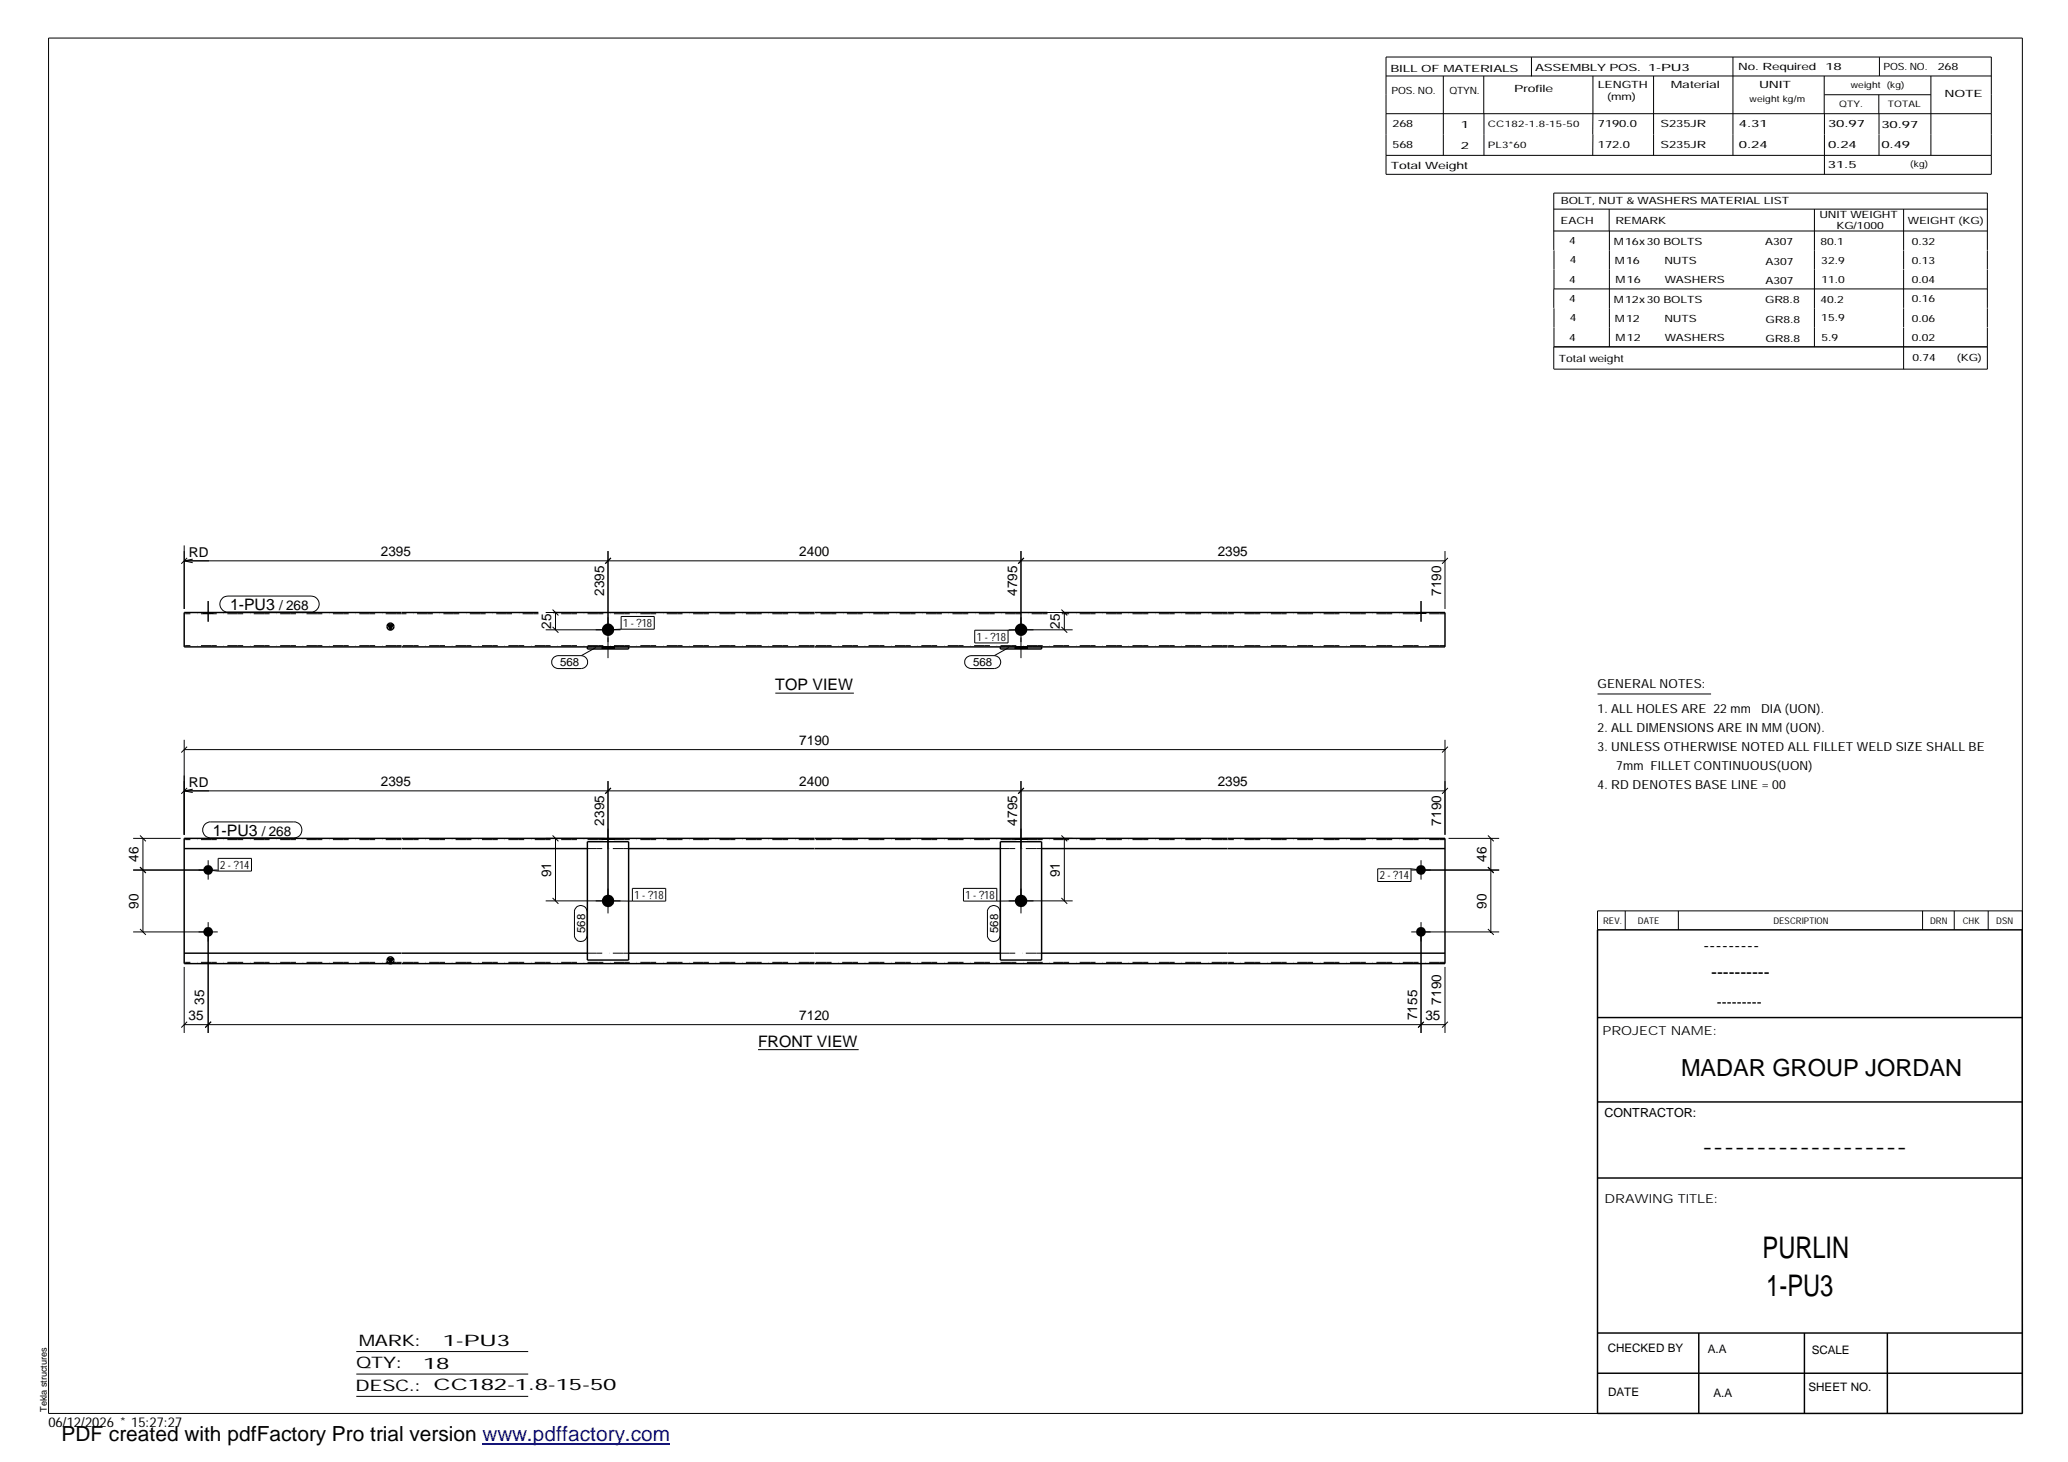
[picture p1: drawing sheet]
<svg xmlns="http://www.w3.org/2000/svg" width="420mm" height="297mm" viewBox="0 0 420 297" stroke-linecap="round" stroke-linejoin="round" font-family="sans-serif">
<g fill="none" stroke="#000" stroke-width=".2">
<path d="M9.9 7.7h401v279.5h-401zM281.6 11.6h123v23.8h-123zM281.6 15.4h123M293.2 15.4v16.2M301.5 15.4v7.7M311.1 11.6v3.9M323.6 15.4v16.2M336 15.4v16.2M352.1 11.6v20M370.6 15.4v7.7M370.7 19.2h21.6M381.7 19.2v3.9"/>
<path d="M381.8 11.6v3.8M392.3 15.4v16.2M281.6 23.1h123M281.6 31.6h123M301.5 23.1v8.5M370.7 23.1v12.3M381.8 23.1v8.5M315.7 46.9h88.1M315.7 50.8v-11.6h88.1v11.6M315.7 42.5h88.1M315.7 58.7v3.9M315.7 58.7h88.1"/>
<path d="M315.7 50.9v7.8M326.9 42.5v4.4M327 46.9v23.6M368.6 42.5v28M386.8 42.5v8.3M386.8 50.9v3.8M386.8 54.8v7.8M403.8 50.9v3.8M403.8 54.8v7.8M315.7 62.6v7.9M386.8 62.6v3.9M386.8 66.6v8.4"/>
<path d="M403.8 62.6v3.9M403.8 66.6v8.4h-88.1M403.8 70.5h-88.1v4.5M37.4 110.8v12.9M37.4 113.9h256.2M37.4 113.9l1.8 .4M38 113.4l-1.2 1.1M39.2 113.6l-1.8 .3M123.1 114.5l1-1.1-1.2 1.1M123.5 112v21.7M207 114.5l1-1.1-1.2 1.1M207.4 112v21.7"/>
<path d="M293.6 112v11.7M294.2 113.4l-1.2 1.1M41.3 124.4v.3M42.3 122.1v4.2M43.3 124.4v.3M45.2 121.6l.5-.4 .6-.1h16.9a1.63 1.63 0 0 1 1.7 1.6 1.63 1.63 0 0 1-1.7 1.7h-16.9a1.62 1.62 0 0 1-1.5-1 1.62 1.62 0 0 1 .4-1.8zM110.9 128h15.2M110.9 124.4h12M112.3 127.4l1.2 1.2M112.3 123.9l1.2 1.1M112.5 133.6l.9-.4h4.7a1.31 1.31 0 0 1 1.3 1.3 1.31 1.31 0 0 1-1.3 1.3h-4.7a1.31 1.31 0 0 1-1.2-.8 1.31 1.31 0 0 1 .3-1.4zM112.9 124.4v3.6"/>
<path d="M121.1 131.6l-3 1.6M122.3 131.4v.5M124.8 131.4v.5M126.2 125.3h6.7v2.5h-6.7zM126.2 127.8l-2.7 .2M196.4 133.6l.9-.4h4.7a1.31 1.31 0 0 1 1.3 1.3 1.31 1.31 0 0 1-1.3 1.3h-4.7a1.31 1.31 0 0 1-1.2-.8 1.31 1.31 0 0 1 .3-1.4zM198 128h6.8v2.6h-6.8zM204.9 128h13M205 131.6l-3 1.6M206.2 131.4v.5M207.4 128h-2.6M208.2 124.4h9.7"/>
<path d="M208.7 131.4v.5M215.6 127.4l1.2 1.2M215.6 123.9l1.2 1.1M216.2 124.4v3.6M287.7 124.4v.3M288.7 122.1v4.2M289.7 124.4v.3M37.4 152.3h256.2M37.4 150.3v19.3M38 151.7l-1.2 1.2M123.5 158.7v26.9M157.5 140.8h16"/>
<path d="M207.4 158.7v26.9M293.6 150.3v19.3M294.2 151.7l-1.2 1.2M324.6 141h23M27.1 176.8h17.1M27.1 170.3h9.6M28.4 176.2l1.2 1.2M28.4 169.7l1.2 1.2M29 170.3v19M37.4 160.7h256.2M37.4 160.7l1.8 .3M38 160.1l-1.2 1.2"/>
<path d="M39.2 160.3l-1.8 .4M41.7 167.5l.8-.5h17.2a1.63 1.63 0 0 1 1.6 1.6 1.63 1.63 0 0 1-1.6 1.7h-16.9a1.63 1.63 0 0 1-1.5-1.1 1.63 1.63 0 0 1 .4-1.7zM42.3 174.8v3.9M42.3 176.8l2 .2M44.3 174.4h6.8v2.6h-6.8zM110.9 170.3h12M112.3 169.7l1.2 1.2M112.9 170.3v12.7M122.3 170.3v.3M123.1 161.2l1-1.1-1.2 1.2M124.8 170.3v.3M206.2 170.3v.3"/>
<path d="M207 161.2l1-1.1-1.2 1.2M208.2 170.3h9.7M208.7 170.3v.3M215.6 169.7l1.2 1.2M216.2 170.3v12.7M279.9 176.5h6.8v2.6h-6.8zM286.7 176.5l2 .3M286.7 176.8h17.9M288.7 174.8v3.9M294.2 160.1l-1.2 1.2M294.3 170.3h10.3M302.3 176.2l1.2 1.2"/>
<path d="M302.3 169.7l1.2 1.2M302.9 170.3v19M27.1 189.3h17.1M28.4 188.8l1.2 1.1M37.4 196.5v13.4M42.3 187.4v22.5M110.9 183h15.2M112.3 182.4l1.2 1.2M117.3 184.2a1.34 1.34 0 0 1 2 1.1v4.7a1.29 1.29 0 0 1-1.3 1.3 1.29 1.29 0 0 1-1.3-1.3v-5zM123.5 183l5 .1M128.5 180.5h6.8v2.6h-6.8zM195.7 180.5h6.8v2.6h-6.8z"/>
<path d="M201.2 184.2a1.34 1.34 0 0 1 2 1.1v4.7a1.29 1.29 0 0 1-1.3 1.3 1.29 1.29 0 0 1-1.3-1.3v-5zM204.9 183h13M207.4 183l-4.9 .1M215.6 182.4l1.2 1.2M286.7 189.3h17.9M288.7 187.4v22.5M293.6 196.5v13.4M302.3 188.8l1.2 1.1M330.2 185.1v3.8M341 185.1v3.8M390.6 185.1v3.8M397 185.1v3.8"/>
<path d="M403.9 185.1v3.8M410.9 185.1h-86.3v3.8M37.4 208.2h256.2M38 207.6l-1.2 1.2M42.9 207.6l-1.2 1.2M154 213.3h20.5M289.3 207.6l-1.2 1.2M294.2 207.6l-1.2 1.2M72.4 274.6h34.9M72.4 279.2h34.9M72.4 283.7h34.9"/>
</g>
<path d="M122.3 170.5h2.5M206.2 170.5h2.5" fill="none" stroke="#000" stroke-width=".25"/>
<g fill="#000">
<path d="M78.8 126.9h1.1l-.6 1.1zM78.8 194.8h1.1l-.6 1z"/>
<path d="M41.3 124.4h2v.3h-2z" fill-rule="evenodd"/>
<path d="M41.3 124.4h2v.3h-2z" fill-rule="evenodd"/>
<path d="M287.7 124.4h2v.3h-2z" fill-rule="evenodd"/>
<path d="M287.7 124.4h2v.3h-2z" fill-rule="evenodd"/>
<circle cx="123.5" cy="128" r="1.25"/>
<circle cx="207.4" cy="128" r="1.25"/>
<circle cx="42.3" cy="176.7" r=".97"/>
<circle cx="288.7" cy="176.7" r=".99"/>
<circle cx="42.3" cy="189.3" r=".98"/>
<circle cx="123.6" cy="183" r="1.26"/>
<circle cx="207.5" cy="183" r="1.26"/>
<circle cx="288.7" cy="189.3" r=".99"/>
</g>
<g fill="none" stroke="#000" stroke-width=".3">
<path d="M78.8 126.9h1.1l-.6 1.1zM109.4 124.4h-72v7h256.2v-7h-77.9M112.4 124.4h100.4M119.3 131.4v.5h8.4v-.5M203.2 131.4v.5h8.4v-.5M37.4 170.3h256.2v25.5h-256.2zM37.4 172.4h81.9M119.3 171h8.4v24.1h-8.4zM127.7 172.4h75.5M203.2 171h8.4v24.1h-8.4zM211.6 172.4h82M37.4 193.7h81.9"/>
<path d="M78.8 194.8h1.1l-.6 1zM127.7 193.7h75.5M211.6 193.7h82M324.6 188.9h86.2l.1 98.3h-86.3zM324.6 206.7h86.3M324.6 239.3h86.3M324.6 223.9h86.3M324.6 270.8h86.3M324.6 279h86.3M345.1 270.8v16.4M366.6 270.8v16.4M383.5 270.8v16.4"/>
<circle cx="79.3" cy="127.3" r=".7"/>
<circle cx="79.3" cy="195.1" r=".7"/>
</g>
<g fill="none" stroke="#000" stroke-width=".2" stroke-dasharray="1.1 0 2.1 .7 0 1.4" stroke-linecap="butt">
<path d="M81.6 131.2h-44.2M81.6 124.7h-44.2M109.4 124.7h-27.8M119.3 131.4h8.4M165.5 131.2h-83.9M165.5 124.7h-53.1M203.2 131.4h8.4M212.8 124.7h-47.3M249.4 131.2h-83.9M249.4 124.7h-33.7M293.6 131.2h-44.2M293.6 124.7h-44.2"/>
<path d="M81.6 170.6h-44.2M127.7 172.4h-8.4M165.5 170.6h-83.9M211.6 172.4h-8.4M249.4 170.6h-83.9M293.6 170.6h-44.2M81.6 195.5h-44.2M127.7 193.7h-8.4M165.5 195.5h-83.9M211.6 193.7h-8.4M249.4 195.5h-83.9M293.6 195.5h-44.2"/>
</g>
<path d="M122.3 131.6h2.5M206.2 131.6h2.5" fill="none" stroke="#000" stroke-width=".42"/>
<path d="M98 293.3h38.2" fill="none" stroke="#00f" stroke-width=".3"/>
<g font-size="6.1">
<text x="358.1" y="255.5">PURLIN</text>
<text x="358.9" y="263.3">1-PU3</text>
</g>
<text font-size="4.8" x="341.5" y="218.6">MADAR GROUP JORDAN</text>
<text font-size="4.2" x="12.5" y="292.7">PDF created with pdfFactory Pro trial version www.pdffactory.com</text>
<g font-size="3.6">
<text x="346.1" y="193.2">---------</text>
<text x="347.7" y="198.6">----------</text>
<text x="345.8" y="234.2">-------------------</text>
</g>
<g font-size="3.2">
<text x="46.7" y="123.9">1-PU3</text>
<text x="157.5" y="140.3">TOP VIEW</text>
<text x="43.2" y="169.8">1-PU3</text>
<text x="154" y="212.8">FRONT VIEW</text>
<text x="72.9" y="273.5">MARK:</text>
<text x="90" y="273.5">1-PU3</text>
<text x="72.4" y="278">QTY:</text>
<text x="86" y="278.1">18</text>
<text x="72.2" y="282.6">DESC.:</text>
<text x="88.1" y="282.4">CC182-1.8-15-50</text>
</g>
<text font-size="3" x="348.8" y="204.5">---------</text>
<g font-size="2.8">
<text x="38.4" y="113.1">RD</text>
<text x="77.4" y="113">2395</text>
<text x="162.4" y="113">2400</text>
<text x="247.4" y="113">2395</text>
<text x="56.7" y="123.9">/ 268</text>
<text x="122.8" y="121.1" transform="rotate(-90 122.8 121.1)">2395</text>
<text x="206.7" y="121.1" transform="rotate(-90 206.7 121.1)">4795</text>
<text x="292.8" y="121.1" transform="rotate(-90 292.8 121.1)">7190</text>
<text x="112" y="127.7" transform="rotate(-90 112 127.7)">25</text>
<text x="215.3" y="127.7" transform="rotate(-90 215.3 127.7)">25</text>
<text x="162.4" y="151.4">7190</text>
<text x="38.4" y="159.8">RD</text>
<text x="77.4" y="159.8">2395</text>
<text x="162.4" y="159.8">2400</text>
<text x="247.4" y="159.8">2395</text>
<text x="122.8" y="167.8" transform="rotate(-90 122.8 167.8)">2395</text>
<text x="206.7" y="167.8" transform="rotate(-90 206.7 167.8)">4795</text>
<text x="292.8" y="167.8" transform="rotate(-90 292.8 167.8)">7190</text>
<text x="53.2" y="169.8">/ 268</text>
<text x="28.1" y="175.1" transform="rotate(-90 28.1 175.1)">46</text>
<text x="112" y="178.3" transform="rotate(-90 112 178.3)">91</text>
<text x="215.3" y="178.3" transform="rotate(-90 215.3 178.3)">91</text>
<text x="302" y="175.1" transform="rotate(-90 302 175.1)">46</text>
<text x="28.1" y="184.6" transform="rotate(-90 28.1 184.6)">90</text>
<text x="302" y="184.6" transform="rotate(-90 302 184.6)">90</text>
<text x="38.3" y="207.2">35</text>
<text x="41.5" y="204.2" transform="rotate(-90 41.5 204.2)">35</text>
<text x="162.4" y="207.2">7120</text>
<text x="287.9" y="207.3" transform="rotate(-90 287.9 207.3)">7155</text>
<text x="289.6" y="207.2">35</text>
<text x="292.8" y="204.2" transform="rotate(-90 292.8 204.2)">7190</text>
<text x="9.8" y="290">06/12/2026 * 15:27:27</text>
</g>
<g font-size="2.5">
<text x="324.6" y="139.9">GENERAL NOTES:</text>
<text x="324.6" y="148.7">2. ALL DIMENSIONS ARE IN MM (UON).</text>
<text x="324.6" y="144.9">1. ALL HOLES ARE 22 mm</text>
<text x="357.8" y="144.9">DIA (UON).</text>
<text x="324.6" y="152.5">3. UNLESS OTHERWISE NOTED ALL FILLET WELD SIZE SHALL BE</text>
<text x="324.6" y="160.2">4. RD DENOTES BASE LINE = 00</text>
<text x="328.4" y="156.4">7mm FILLET CONTINUOUS(UON)</text>
<text x="325.6" y="210.3">PROJECT NAME:</text>
<text x="326" y="226.9">CONTRACTOR:</text>
<text x="326" y="244.4">DRAWING TITLE:</text>
</g>
<g font-size="2.4">
<text x="326.7" y="274.7">CHECKED BY</text>
<text x="347" y="275">A.A</text>
<text x="368.1" y="275.1">SCALE</text>
<text x="326.7" y="283.6">DATE</text>
<text x="348.1" y="283.9">A.A</text>
<text x="367.5" y="282.6">SHEET NO.</text>
</g>
<g font-size="2.3">
<text x="126.6" y="127.4">1 - ?18</text>
<text x="198.5" y="130.2">1 - ?18</text>
<text x="113.8" y="135.4">568</text>
<text x="197.7" y="135.4">568</text>
<text x="44.7" y="176.6">2 - ?14</text>
<text x="280.3" y="178.7">2 - ?14</text>
<text x="128.9" y="182.7">1 - ?18</text>
<text x="196.2" y="182.7">1 - ?18</text>
<text x="118.9" y="189.6" transform="rotate(-90 118.9 189.6)">568</text>
<text x="202.8" y="189.6" transform="rotate(-90 202.8 189.6)">568</text>
</g>
<g font-size="2">
<text x="282.5" y="14.6">BILL OF MATERIALS</text>
<text x="311.9" y="14.4">ASSEMBLY POS.</text>
<text x="324.6" y="17.9">LENGTH</text>
<text x="334.9" y="14.4">1-PU3</text>
<text x="339.5" y="17.9">Material</text>
<text x="353.1" y="14.2">No. Required</text>
<text x="357.4" y="17.9">UNIT</text>
<text x="370.9" y="14.2">18</text>
<text x="382.7" y="14.2">POS. NO.</text>
<text x="393.7" y="14.3">268</text>
<text x="282.7" y="19.1">POS. NO.</text>
<text x="294.5" y="19">QTYN.</text>
<text x="307.6" y="18.7">Profile</text>
<text x="326.5" y="20.4">(mm)</text>
<text x="395.1" y="19.6">NOTE</text>
<text x="282.9" y="25.8">268</text>
<text x="296.8" y="26">1</text>
<text x="324.7" y="25.9">7190.0</text>
<text x="337.4" y="25.9">S235JR</text>
<text x="353.3" y="25.9">4.31</text>
<text x="371.4" y="25.9">30.97</text>
<text x="382.3" y="25.9">30.97</text>
<text x="282.6" y="34.4">Total Weight</text>
<text x="282.9" y="30">568</text>
<text x="296.8" y="30.2">2</text>
<text x="324.7" y="30.1">172.0</text>
<text x="337.4" y="30.1">S235JR</text>
<text x="353.3" y="30.1">0.24</text>
<text x="371.4" y="34.2">31.5</text>
<text x="371.4" y="30.1">0.24</text>
<text x="382.3" y="30.2">0.49</text>
<text x="317.1" y="41.5">BOLT, NUT &amp; WASHERS MATERIAL LIST</text>
<text x="317.1" y="45.5">EACH</text>
<text x="328.2" y="45.5">REMARK</text>
<text x="369.7" y="44.3">UNIT WEIGHT</text>
<text x="373.1" y="46.5">KG/1000</text>
<text x="387.6" y="45.4">WEIGHT (KG)</text>
<text x="318.8" y="49.6">4</text>
<text x="318.9" y="53.5">4</text>
<text x="327.9" y="49.8">M16x30 BOLTS</text>
<text x="328.1" y="53.6">M16</text>
<text x="338.2" y="53.6">NUTS</text>
<text x="358.6" y="49.9">A307</text>
<text x="358.7" y="53.8">A307</text>
<text x="369.9" y="49.8">80.1</text>
<text x="370" y="53.5">32.9</text>
<text x="388.4" y="49.7">0.32</text>
<text x="388.4" y="53.6">0.13</text>
<text x="318.8" y="57.6">4</text>
<text x="328.3" y="57.6">M16</text>
<text x="338.2" y="57.6">WASHERS</text>
<text x="358.7" y="57.7">A307</text>
<text x="370.1" y="57.4">11.0</text>
<text x="388.4" y="57.5">0.04</text>
<text x="318.8" y="61.4">4</text>
<text x="318.9" y="65.2">4</text>
<text x="327.9" y="61.6">M12x30 BOLTS</text>
<text x="328.1" y="65.3">M12</text>
<text x="338.2" y="65.4">NUTS</text>
<text x="358.6" y="61.6">GR8.8</text>
<text x="358.7" y="65.6">GR8.8</text>
<text x="369.9" y="61.5">40.2</text>
<text x="370" y="65.3">15.9</text>
<text x="388.4" y="61.5">0.16</text>
<text x="388.4" y="65.4">0.06</text>
<text x="318.8" y="69.3">4</text>
<text x="328.3" y="69.3">M12</text>
<text x="338.2" y="69.3">WASHERS</text>
<text x="358.7" y="69.5">GR8.8</text>
<text x="370.1" y="69.2">5.9</text>
<text x="388.4" y="69.3">0.02</text>
<text x="316.7" y="73.5">Total weight</text>
<text x="388.6" y="73.3">0.74</text>
<text x="397.6" y="73.3">(KG)</text>
</g>
<g font-size="1.9">
<text x="325.7" y="187.8">REV.</text>
<text x="332.8" y="187.6">DATE</text>
<text x="360.3" y="187.7">DESCRIPTION</text>
<text x="392.1" y="187.6">DRN</text>
<text x="398.8" y="187.6">CHK</text>
<text x="405.6" y="187.7">DSN</text>
<text x="9.5" y="286.8" transform="rotate(-90 9.5 286.8)">Tekla structures</text>
</g>
<g font-size="1.8">
<text x="376" y="17.9">weight (kg)</text>
<text x="355.5" y="20.7">weight kg/m</text>
<text x="373.6" y="21.7">QTY.</text>
<text x="383.5" y="21.8">TOTAL</text>
<text x="302.3" y="25.9">CC182-1.8-15-50</text>
<text x="302.3" y="30.1">PL3*60</text>
<text x="388.1" y="34">(kg)</text>
</g>
</svg>
